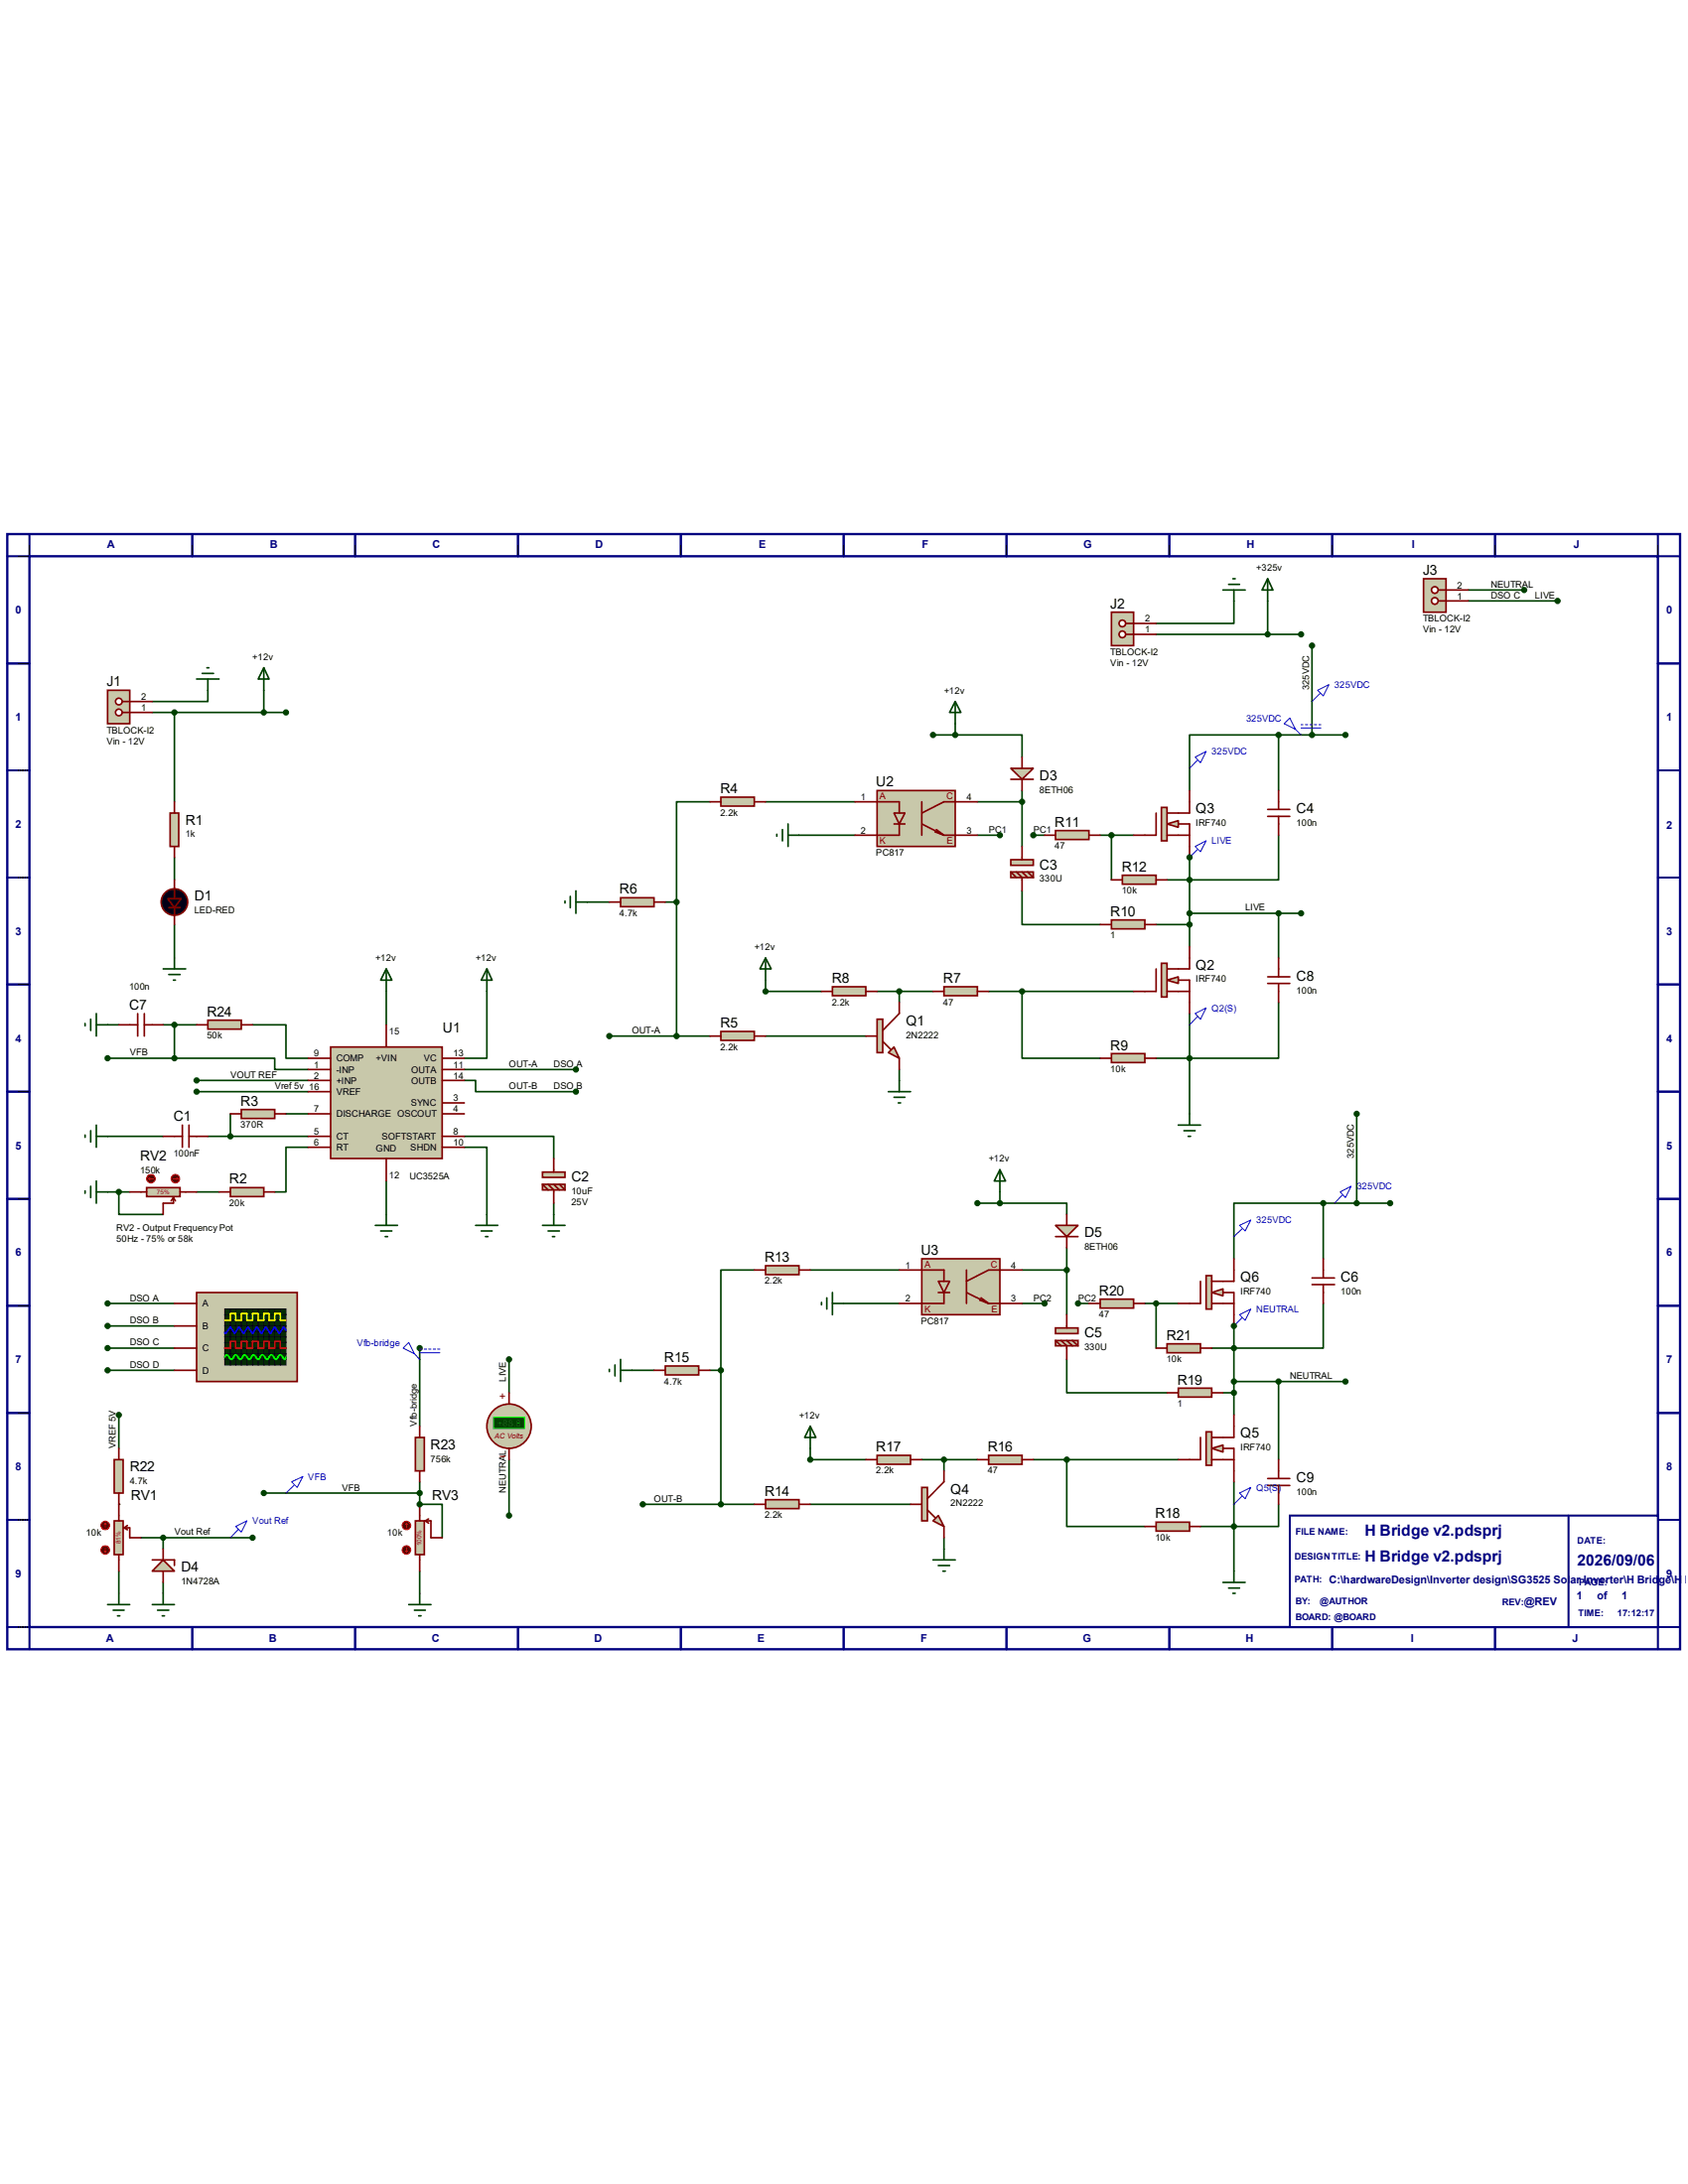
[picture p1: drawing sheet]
<svg xmlns="http://www.w3.org/2000/svg" width="216mm" height="279mm" viewBox="0 0 216 279" stroke-linecap="round" stroke-linejoin="round" font-family="sans-serif">
<path d="M.9 68.3h214v142.7h-214zM3.8 71.2h208.2v137h-208.2z" fill="none" stroke="#000080" stroke-width=".3"/>
<g fill="none" stroke="#000080" stroke-width=".25">
<path d="M3.8 68.3v2.9h-2.9M24.6 68.3v2.9M45.4 68.3v2.9M66.3 68.3v2.9M87.1 68.3v2.9M107.9 68.3v2.9M128.7 68.3v2.9M149.6 68.3v2.9M170.4 68.3v2.9M191.2 68.3v2.9M212 68.3v2.9h2.9M.9 84.9h2.9"/>
<path d="M.9 98.6h2.9M212 84.9h2.9M212 98.6h2.9M.9 112.3h2.9M212 112.3h2.9M.9 125.9h2.9M.9 139.7h2.9M212 125.9h2.9M212 139.7h2.9M.9 153.4h2.9M212 153.4h2.9M.9 167h2.9"/>
<path d="M212 167h2.9M.9 180.8h2.9M.9 194.4h2.9M212 180.8h2.9M212 194.4h2.9M.9 208.2h2.9v2.8M24.6 208.2v2.8M45.4 208.2v2.8M66.3 208.2v2.8M87.1 208.2v2.8M107.9 208.2v2.8M128.7 208.2v2.8"/>
<path d="M149.6 208.2v2.8M170.4 208.2v2.8M191.2 208.2v2.8M214.9 208.2h-2.9v2.8"/>
</g>
<g fill="none" stroke="#000" stroke-width=".13">
<path d="M2.3 71.2h1.4M3.8 69.8v1.2M24.6 69.8v1.2M45.4 69.8l.1 1.2M66.3 69.8v1.2M87.1 69.8v1.2M107.9 69.8v1.2M128.7 69.8l.1 1.2M149.6 69.8v1.2M170.4 69.8v1.2M191.2 69.8l.1 1.2M212 69.8l.1 1.2"/>
<path d="M2.3 84.9h1.4M2.3 98.6h1.4M2.3 112.3h1.4M2.3 125.9h1.4M2.3 139.7h1.4M2.3 153.4h1.4M2.3 167h1.4M2.3 180.8h1.4M2.3 194.4h1.4M2.3 208.2h1.4"/>
</g>
<path d="M165 193.9h47v14.3h-47z" fill="#fff" stroke="#000080" stroke-width=".25"/>
<path d="M200.6 193.9v14.3" fill="none" stroke="#000080" stroke-width=".25"/>
<g fill="none" stroke="#004000" stroke-width=".21">
<path d="M157.8 76.9v2.9h-9.9M162.1 76.9v4.3M187.8 75.5h7.1M187.8 76.9h11.4M19.5 91.1h17.1M22.3 91.1v11.5M26.6 88.3v1.4h-7.1M33.7 88.3v2.8M119.3 94h2.9M122.2 94h8.5v2.9M122.2 92.6v1.4M147.9 81.2h18.5"/>
<path d="M163.5 94h-11.4v7.1M163.5 94h8.6M163.5 94v7.1M167.8 82.6v11.4M22.3 109.7v2.9M22.3 118.3v4.3M75.1 115.4h2.8M85.1 115.4h1.4M86.5 115.4v17.1M90.8 102.6h-4.3v12.8M97.9 102.6h11.4M102.2 106.8h7.1"/>
<path d="M125 106.8h2.9M125 102.6h5.7M130.7 114v4.3h10M130.7 101.1v7.2M132.2 106.8h1.4M140.7 106.8h4.3M142.2 106.8v5.8M147.9 118.3h4.2M152.1 109.7h.1M152.1 109.7v11.4M152.1 116.8h14.3M163.5 106.8v5.8h-14.2"/>
<path d="M163.5 116.8v5.8M13.8 135.4h8.5M13.8 131.1h1.4M20.9 131.1h4.2M22.3 135.4h12.8v1.4h4.3M22.3 131.1v4.3M25.1 139.7h14.3M25.1 138.2h14.3M32.3 131.1h4.3v4.3h2.8M49.4 126.8v4.3M59.4 138.2h1.4v1.5h12.9M59.4 136.8h14.3"/>
<path d="M62.3 126.8v8.6h-2.9M77.9 132.5h12.9M97.9 132.5h12.8M97.9 125.4v1.4h7.2M112.2 126.8h7.1M115 126.8v1.4M115 136.8v1.4M126.4 126.8h18.6M130.7 126.8v8.6h10M152.1 129.7v12.8M163.5 128.2v7.2h-15.6M13.8 145.4h7.1"/>
<path d="M13.8 152.5h2.8M15.2 152.5v2.9h5.7M25.1 152.5h2.9M26.6 145.4h12.8M29.5 142.5v2.9M36.6 142.5h2.8M39.4 146.8h-2.8v5.7h-1.5M49.4 151.1v4.3M59.4 146.8h2.9v8.6M59.4 145.4h11.4v2.8M70.8 153.9v1.5M125 153.9h2.9"/>
<path d="M127.9 153.9h8.5v1.5M127.9 152.5v1.4M136.4 159.6v8.6M169.2 153.9h-11.4v7.1M169.2 153.9h8.6M169.2 153.9v7.1M173.5 142.5v11.4M13.8 166.8h8.5M13.8 169.6h8.5M13.8 172.5h8.5M13.8 175.3h8.5M53.7 172.5v10"/>
<path d="M65.1 173.9v4.3M80.8 175.3h2.9M90.8 175.3h1.4M92.2 175.3v17.1M96.5 162.5h-4.3v12.8M103.6 162.5h11.4M107.9 166.8h7.1M130.7 166.8h2.9M130.7 162.5h5.7M136.4 173.9v4.3h12.9M137.9 166.8h1.4M146.4 166.8h4.3"/>
<path d="M147.9 166.8v5.7M156.4 178.2h1.4M157.8 169.6h.1M157.8 169.6v11.4M157.8 176.7h14.3M163.5 176.7v10M169.2 166.8v5.7h-14.2M15.2 192.4h.1M15.2 181v4.3M18 196.7h14.3M20.9 196.7v1.5M33.7 191h20"/>
<path d="M53.7 192.4h.1M53.7 192.4h2.9v4.3M53.7 189.6v2.8M65.1 186.7v7.2M82.2 192.4h14.3M103.6 192.4h12.9M103.6 185.3v1.4h7.1M117.9 186.7h7.1M120.7 186.7v1.5M120.7 196.7v1.5M132.2 186.7h18.5M136.4 186.7v8.6h10"/>
<path d="M157.8 189.6v11.4M163.5 192.4v2.9h-10M15.2 201v2.8M20.9 202.4v1.4M53.7 201v2.8"/>
</g>
<path d="M42.3 133.9h14.3v14.3h-14.3z" fill="#c8c8aa" stroke="#800000" stroke-width=".21"/>
<g fill="none" stroke="#800000" stroke-width=".21">
<path d="M39.4 135.4h2.9M39.4 136.8h2.9M39.4 138.2h2.9M39.4 139.7h2.9M49.4 131.1v2.8M56.6 135.4h2.8M56.6 136.8h2.8M56.6 138.2h2.8M39.4 146.8h2.9M39.4 145.4h2.9M39.4 142.5h2.9M49.4 148.2v2.9"/>
<path d="M56.6 141.1h2.8M56.6 146.8h2.8M56.6 145.4h2.8M56.6 142.5h2.8"/>
</g>
<path d="M13.8 88.3h2.8v4.3h-2.8z" fill="#c8c8aa" stroke="#800000" stroke-width=".21"/>
<path d="M15.6 91.1h1" fill="none" stroke="#800000" stroke-width=".21"/>
<circle cx="15.2" cy="91.1" r=".42" fill="#fff" stroke="#800000" stroke-width=".21"/>
<path d="M15.6 89.7h1" fill="none" stroke="#800000" stroke-width=".21"/>
<circle cx="15.2" cy="89.7" r=".42" fill="#fff" stroke="#800000" stroke-width=".21"/>
<path d="M16.6 91.1h2.9M16.6 89.7h2.9" fill="none" stroke="#800000" stroke-width=".21"/>
<path d="M21.8 104h1.1v4.3h-1.1z" fill="#c8c8aa" stroke="#800000" stroke-width=".21"/>
<path d="M21.6 116.1h1.4M22.3 102.6v1.4M22.3 108.3v1.4M22.3 112.6v2.4M22.3 116.1v2.2" fill="none" stroke="#800000" stroke-width=".21"/>
<g fill="#000" stroke="#800000" stroke-width=".21">
<path d="M21.5 115h1.7l-.9 1.1z"/>
<circle cx="22.3" cy="115.4" r="1.69"/>
</g>
<g fill="none" stroke="#004000" stroke-width=".21">
<path d="M25.1 86.9h2.9M25.9 86.1h1.4M26.5 85.4h.2M26.6 86.9v1.4M33.7 85.4l.7 1.5h-1.4zM33.7 85.4v2.9M20.9 124h2.8M21.6 124.7h1.4M22.2 125.4h.2M22.3 122.6v1.4M49.4 124l.7 1.4h-1.4zM49.4 124v2.8"/>
<path d="M62.3 124l.6 1.4h-1.3zM62.3 124v2.8M48 156.8h2.8M48.7 157.5h1.4M49.3 158.2h.3M49.4 155.4v1.4"/>
</g>
<g fill="#004000" stroke="#004000" stroke-width=".21">
<circle cx="22.3" cy="91.1" r=".3"/>
<circle cx="36.6" cy="91.1" r=".3"/>
<circle cx="33.7" cy="91.1" r=".3"/>
<circle cx="25.1" cy="139.7" r=".3"/>
</g>
<path d="M29.5 151.9h4.2v1.2h-4.2z" fill="#c8c8aa" stroke="#800000" stroke-width=".21"/>
<path d="M20.9 145.4h2.4M23.3 143.9v2.9M24.2 143.9v2.9M24.2 145.4h2.4M28 152.5h1.5M33.7 152.5h1.4" fill="none" stroke="#800000" stroke-width=".21"/>
<path d="M10.9 145.2v.3M10.9 152.4v.3M11.6 144.7v1.4M11.6 151.8v1.4M12.3 152.5h1.5M12.3 143.9v2.9M12.3 151.1v2.8M12.3 145.4h1.5" fill="none" stroke="#004000" stroke-width=".21"/>
<path d="M25.1 165.4h12.9v11.3h-12.9z" fill="#c8c8aa" stroke="#800000" stroke-width=".21"/>
<path d="M28.7 167.5h7.9v7.1h-7.9z" fill="#003000" stroke="#000" stroke-width=".13"/>
<g fill="none" stroke="#000" stroke-width=".13">
<path d="M28.7 169.6h7.9M28.7 168.2h7.9M28.7 168.9h7.9M28.7 170.3h7.9M28.7 171.7h7.9M28.7 172.5h7.9M28.7 173.2h7.9M28.7 173.9h7.9M28.7 171h7.9M29.5 167.5v7.1M30.1 167.5l.1 7.1M30.9 167.5v7.1"/>
<path d="M31.6 167.5v7.1M32.3 167.5v7.1M33 167.5l.1 7.1M33.7 167.5l.1 7.1M34.4 167.5l.1 7.1M35.1 167.5l.1 7.1M35.9 167.5v7.1"/>
</g>
<path d="M28.7 168.9h.8v-.8h.6v.8h.8v-.8h.7v.8h.7v-.8h.7v.8h.7v-.8h.7v.8h.7v-.8h.8v.8h.7" fill="none" stroke="#ff0" stroke-width=".21"/>
<path d="M28.7 172.5h.8v-.9h.6v.9h.8v-.9h.7v.9h.7v-.9h.7v.9h.7v-.9h.7v.9h.7v-.9h.8v.9h.7" fill="none" stroke="#f00" stroke-width=".21"/>
<path d="M36.6 170.2l-.3-.4-.6 .8-.6-.8-.5 .8-.6-.8-.6 .8-.5-.8-.6 .8-.6-.8-.5 .8-.6-.8-.6 .8-.5-.8-.6 .8-.2-.1" fill="none" stroke="#00f" stroke-width=".21"/>
<path d="M28.7 173.6l.3-.3 .6 .6 .5-.6 .6 .6 .6-.6 .6 .6 .5-.6 .6 .6 .6-.6 .6 .6 .5-.6 .6 .6 .6-.6 .5 .6 .2-.3" fill="none" stroke="#0f0" stroke-width=".21"/>
<path d="M22.3 166.8h2.8M22.3 169.6h2.8M22.3 172.5h2.8M22.3 175.3h2.8" fill="none" stroke="#800000" stroke-width=".21"/>
<g fill="#004000" stroke="#004000" stroke-width=".21">
<circle cx="13.8" cy="166.8" r=".3"/>
<circle cx="13.8" cy="169.6" r=".3"/>
<circle cx="13.8" cy="172.5" r=".3"/>
<circle cx="13.8" cy="175.3" r=".3"/>
</g>
<path d="M18.8 151.9h4.2v1.2h-4.2z" fill="#c8c8aa" stroke="#800000" stroke-width=".21"/>
<path d="M16.6 152.5h2.2M22.2 153.2l.2 .4M22.2 153.2l-.3 .4M22.2 153.2v.7h-1.3v1.5M23 152.5h2.1" fill="none" stroke="#800000" stroke-width=".21"/>
<circle cx="22.4" cy="150.8" r=".55" fill="#400000" stroke="#f00" stroke-width=".13"/>
<path d="M22.2 150.8h.5M22.6 150.6l.1 .2M22.7 150.8l-.1 .1" fill="none" stroke="#f00" stroke-width=".13"/>
<circle cx="19.3" cy="150.8" r=".55" fill="#400000" stroke="#f00" stroke-width=".13"/>
<path d="M19 150.8l.2 .1M19 150.8h.6M19.2 150.6l-.2 .2" fill="none" stroke="#f00" stroke-width=".13"/>
<circle cx="15.2" cy="152.5" r=".3" fill="#004000" stroke="#004000" stroke-width=".21"/>
<path d="M60.8 156.8h2.9M61.6 157.5h1.3M62.1 158.2h.3M62.3 155.4v1.4" fill="none" stroke="#004000" stroke-width=".21"/>
<g fill="#c8c8aa" stroke="#800000" stroke-width=".21">
<path d="M69.4 149.9h2.9v.7h-2.9z"/>
<path d="M69.4 151.5h2.9v.7h-2.9z"/>
</g>
<path d="M69.4 151.5l.7 .7M70.1 151.5l.7 .7v1.7M70.8 148.2v1.7M70.8 151.5l.7 .7M71.5 151.5l.8 .7" fill="none" stroke="#800000" stroke-width=".21"/>
<path d="M69.4 156.8h2.9M70.1 157.5h1.4M70.7 158.2h.3M70.8 155.4v1.4" fill="none" stroke="#004000" stroke-width=".21"/>
<path d="M30.9 141.9h4.2v1.2h-4.2z" fill="#c8c8aa" stroke="#800000" stroke-width=".21"/>
<path d="M29.5 142.5h1.4M35.1 142.5h1.5" fill="none" stroke="#800000" stroke-width=".21"/>
<circle cx="29.5" cy="145.4" r=".3" fill="#004000" stroke="#004000" stroke-width=".21"/>
<g fill="#c8c8aa" stroke="#800000" stroke-width=".21">
<path d="M113.6 134.7l.7-.8 .7 1.5z"/>
<path d="M112.2 130.4h.7v4.3h-.7z"/>
</g>
<path d="M110.7 132.5h1.5M112.9 133.2l1 1M115 128.2v1.5l-2.1 2.1M115 135.4v1.4" fill="none" stroke="#800000" stroke-width=".21"/>
<g fill="#c8c8aa" stroke="#800000" stroke-width=".21">
<path d="M112.2 101.1h10v7.2h-10z"/>
<path d="M114.3 104h1.4l-.7 1.4z"/>
</g>
<path d="M109.3 102.6h5.7v1.4M114.3 105.4h1.4M115 105.4v1.4h-5.7M117.9 102.6v4.2M117.9 105.4l2.8 1.4M119.6 106.4l1.1 .4M119.8 106.1l.9 .7M120.7 106.8h4.3M125 102.6h-4.3l-2.8 1.4" fill="none" stroke="#800000" stroke-width=".21"/>
<path d="M99.4 106.7v.3M100.1 106.1v1.5M100.8 106.8h1.4M100.8 105.4v2.9" fill="none" stroke="#004000" stroke-width=".21"/>
<path d="M92.2 102h4.3v1.1h-4.3z" fill="#c8c8aa" stroke="#800000" stroke-width=".21"/>
<path d="M90.8 102.6h1.4M96.5 102.6h1.4" fill="none" stroke="#800000" stroke-width=".21"/>
<path d="M92.2 132h4.3v1.1h-4.3z" fill="#c8c8aa" stroke="#800000" stroke-width=".21"/>
<path d="M90.8 132.5h1.4M96.5 132.5h1.4" fill="none" stroke="#800000" stroke-width=".21"/>
<path d="M79.4 114.9h4.3v1.1h-4.3z" fill="#c8c8aa" stroke="#800000" stroke-width=".21"/>
<path d="M77.9 115.4h1.5M83.7 115.4h1.4" fill="none" stroke="#800000" stroke-width=".21"/>
<path d="M72.3 115.3v.2M72.9 114.7v1.4M73.7 115.4h1.4M73.7 114v2.8" fill="none" stroke="#004000" stroke-width=".21"/>
<path d="M120.7 126.2h4.3v1.2h-4.3z" fill="#c8c8aa" stroke="#800000" stroke-width=".21"/>
<path d="M119.3 126.8h1.4M125 126.8h1.4" fill="none" stroke="#800000" stroke-width=".21"/>
<path d="M106.5 126.2h4.2v1.2h-4.2z" fill="#c8c8aa" stroke="#800000" stroke-width=".21"/>
<path d="M105.1 126.8h1.4M110.7 126.8h1.5" fill="none" stroke="#800000" stroke-width=".21"/>
<g fill="#004000" stroke="#004000" stroke-width=".21">
<circle cx="86.5" cy="115.4" r=".3"/>
<circle cx="115" cy="126.8" r=".3"/>
<circle cx="97.9" cy="126.8" r=".3"/>
<circle cx="119.3" cy="94" r=".3"/>
</g>
<path d="M97.9 122.6l.7 1.4h-1.4zM97.9 122.6v2.8M113.6 139.7h2.9M115 138.2v1.5M114.3 140.4h1.4M114.9 141.1h.3" fill="none" stroke="#004000" stroke-width=".21"/>
<g fill="#c8c8aa" stroke="#800000" stroke-width=".21">
<path d="M149.3 125.4l1.4-.4v.8z"/>
<path d="M148.5 123.2h.8v4.4h-.8z"/>
</g>
<path d="M147.9 124v2.8h-2.9M149.3 126.8h2.8M150.7 125.4h1.4v4.3M152.1 121.1v2.9h-2.8" fill="none" stroke="#800000" stroke-width=".21"/>
<g fill="#c8c8aa" stroke="#800000" stroke-width=".21">
<path d="M149.3 105.4l1.4-.4v.8z"/>
<path d="M148.5 103.3h.8v4.3h-.8z"/>
</g>
<path d="M147.9 104v2.8h-2.9M149.3 106.8h2.8M150.7 105.4h1.4v4.3M152.1 101.1v2.9h-2.8" fill="none" stroke="#800000" stroke-width=".21"/>
<path d="M142.2 134.8h4.2v1.1h-4.2z" fill="#c8c8aa" stroke="#800000" stroke-width=".21"/>
<path d="M140.7 135.4h1.5M146.4 135.4h1.5" fill="none" stroke="#800000" stroke-width=".21"/>
<circle cx="130.7" cy="126.8" r=".3" fill="#004000" stroke="#004000" stroke-width=".21"/>
<g fill="#c8c8aa" stroke="#800000" stroke-width=".21">
<path d="M129.3 110h2.9v.7h-2.9z"/>
<path d="M129.3 111.5h2.9v.8h-2.9z"/>
</g>
<path d="M129.3 111.5l.7 .8M130 111.5l.7 .8v1.7M130.7 108.3v1.7M130.7 111.5l.7 .8M131.4 111.5l.8 .8" fill="none" stroke="#800000" stroke-width=".21"/>
<path d="M142.2 117.7h4.2v1.1h-4.2z" fill="#c8c8aa" stroke="#800000" stroke-width=".21"/>
<path d="M140.7 118.3h1.5M146.4 118.3h1.5" fill="none" stroke="#800000" stroke-width=".21"/>
<path d="M135 106.3h4.3v1.1h-4.3z" fill="#c8c8aa" stroke="#800000" stroke-width=".21"/>
<path d="M133.6 106.8h1.4M139.3 106.8h1.4" fill="none" stroke="#800000" stroke-width=".21"/>
<path d="M143.6 112h4.3v1.1h-4.3z" fill="#c8c8aa" stroke="#800000" stroke-width=".21"/>
<path d="M142.2 112.6h1.4M147.9 112.6h1.4M162.1 103.5h2.9M162.1 104.4h2.9M163.5 101.1v2.4M163.5 104.4v2.4" fill="none" stroke="#800000" stroke-width=".21"/>
<g fill="#004000" stroke="#004000" stroke-width=".21">
<circle cx="152.1" cy="118.3" r=".3"/>
<circle cx="152.1" cy="112.6" r=".3"/>
<circle cx="142.2" cy="106.8" r=".3"/>
<circle cx="132.2" cy="106.8" r=".3"/>
<circle cx="127.9" cy="106.8" r=".3"/>
<circle cx="152.1" cy="116.8" r=".3"/>
<circle cx="122.2" cy="94" r=".3"/>
<circle cx="163.5" cy="94" r=".3"/>
<circle cx="166.4" cy="116.8" r=".3"/>
<circle cx="172.1" cy="94" r=".3"/>
<circle cx="167.8" cy="94" r=".3"/>
<circle cx="167.8" cy="82.6" r=".3"/>
</g>
<path d="M122.2 89.7l.7 1.4h-1.4zM122.2 89.7v2.9" fill="none" stroke="#004000" stroke-width=".21"/>
<path d="M142.2 78.3h2.8v4.3h-2.8z" fill="#c8c8aa" stroke="#800000" stroke-width=".21"/>
<path d="M144 81.2h1" fill="none" stroke="#800000" stroke-width=".21"/>
<circle cx="143.6" cy="81.2" r=".42" fill="#fff" stroke="#800000" stroke-width=".21"/>
<path d="M144 79.8h1" fill="none" stroke="#800000" stroke-width=".21"/>
<circle cx="143.6" cy="79.8" r=".42" fill="#fff" stroke="#800000" stroke-width=".21"/>
<path d="M145 79.8h2.9M145 81.2h2.9" fill="none" stroke="#800000" stroke-width=".21"/>
<path d="M156.4 75.5h2.9M157.1 74.8h1.4M157.7 74h.3M157.8 75.5v1.4M162.1 74l.7 1.5h-1.4zM162.1 74v2.9" fill="none" stroke="#004000" stroke-width=".21"/>
<g fill="#004000" stroke="#004000" stroke-width=".21">
<circle cx="162.1" cy="81.2" r=".3"/>
<circle cx="166.4" cy="81.2" r=".3"/>
</g>
<path d="M182.1 74h2.9v4.3h-2.9z" fill="#c8c8aa" stroke="#800000" stroke-width=".21"/>
<path d="M183.9 76.9h1.1" fill="none" stroke="#800000" stroke-width=".21"/>
<circle cx="183.5" cy="76.9" r=".42" fill="#fff" stroke="#800000" stroke-width=".21"/>
<path d="M183.9 75.5h1.1" fill="none" stroke="#800000" stroke-width=".21"/>
<circle cx="183.5" cy="75.5" r=".42" fill="#fff" stroke="#800000" stroke-width=".21"/>
<path d="M185 76.9h2.8M185 75.5h2.8" fill="none" stroke="#800000" stroke-width=".21"/>
<g fill="#004000" stroke="#004000" stroke-width=".21">
<circle cx="194.9" cy="75.5" r=".3"/>
<circle cx="199.2" cy="76.9" r=".3"/>
</g>
<g fill="#c8c8aa" stroke="#800000" stroke-width=".21">
<path d="M119.3 194.6l.7-.7 .7 1.4z"/>
<path d="M117.9 190.3h.7v4.3h-.7z"/>
</g>
<path d="M116.5 192.4h1.4M118.6 193.2l1 .9M120.7 188.2v1.4l-2.1 2.1M120.7 195.3v1.4" fill="none" stroke="#800000" stroke-width=".21"/>
<g fill="#c8c8aa" stroke="#800000" stroke-width=".21">
<path d="M117.9 161h10v7.2h-10z"/>
<path d="M120 163.9h1.5l-.8 1.5z"/>
</g>
<path d="M115 162.5h5.7v1.4M120 165.4h1.5M120.7 165.4v1.4h-5.7M123.6 162.5v4.3M123.6 165.4l2.8 1.4M125.3 166.3l1.1 .5M125.5 166l.9 .8M126.4 166.8h4.3M130.7 162.5h-4.3l-2.8 1.4" fill="none" stroke="#800000" stroke-width=".21"/>
<path d="M105.1 166.6v.3M105.7 166v1.5M106.5 166.8h1.4M106.5 165.4v2.8" fill="none" stroke="#004000" stroke-width=".21"/>
<path d="M97.9 161.9h4.3v1.2h-4.3z" fill="#c8c8aa" stroke="#800000" stroke-width=".21"/>
<path d="M96.5 162.5h1.4M102.2 162.5h1.4" fill="none" stroke="#800000" stroke-width=".21"/>
<path d="M97.9 191.9h4.3v1.1h-4.3z" fill="#c8c8aa" stroke="#800000" stroke-width=".21"/>
<path d="M96.5 192.4h1.4M102.2 192.4h1.4" fill="none" stroke="#800000" stroke-width=".21"/>
<path d="M85.1 174.8h4.3v1.1h-4.3z" fill="#c8c8aa" stroke="#800000" stroke-width=".21"/>
<path d="M83.7 175.3h1.4M89.4 175.3h1.4" fill="none" stroke="#800000" stroke-width=".21"/>
<path d="M77.9 175.2v.3M78.7 174.6v1.4M79.4 175.3h1.4M79.4 173.9v2.8" fill="none" stroke="#004000" stroke-width=".21"/>
<path d="M126.4 186.2h4.3v1.1h-4.3z" fill="#c8c8aa" stroke="#800000" stroke-width=".21"/>
<path d="M125 186.7h1.4M130.7 186.7h1.5" fill="none" stroke="#800000" stroke-width=".21"/>
<path d="M112.2 186.2h4.3v1.1h-4.3z" fill="#c8c8aa" stroke="#800000" stroke-width=".21"/>
<path d="M110.7 186.7h1.5M116.5 186.7h1.4" fill="none" stroke="#800000" stroke-width=".21"/>
<g fill="#004000" stroke="#004000" stroke-width=".21">
<circle cx="92.2" cy="175.3" r=".3"/>
<circle cx="120.7" cy="186.7" r=".3"/>
<circle cx="103.6" cy="186.7" r=".3"/>
<circle cx="125" cy="153.9" r=".3"/>
</g>
<path d="M103.6 182.5l.8 1.4h-1.5zM103.6 182.5v2.8M119.3 199.6h2.9M120.7 198.2v1.4M120 200.3h1.5M120.6 201h.3" fill="none" stroke="#004000" stroke-width=".21"/>
<g fill="#c8c8aa" stroke="#800000" stroke-width=".21">
<path d="M155 185.3l1.4-.4v.9z"/>
<path d="M154.3 183.2h.7v4.3h-.7z"/>
</g>
<path d="M153.5 183.9v2.8h-2.8M155 186.7h2.8M156.4 185.3h1.4v4.3M157.8 181v2.9h-2.8" fill="none" stroke="#800000" stroke-width=".21"/>
<g fill="#c8c8aa" stroke="#800000" stroke-width=".21">
<path d="M155 165.4l1.4-.5v.9z"/>
<path d="M154.3 163.2h.7v4.3h-.7z"/>
</g>
<path d="M153.5 163.9v2.9h-2.8M155 166.8h2.8M156.4 165.4h1.4v4.2M157.8 161v2.9h-2.8" fill="none" stroke="#800000" stroke-width=".21"/>
<path d="M147.9 194.7h4.2v1.2h-4.2z" fill="#c8c8aa" stroke="#800000" stroke-width=".21"/>
<path d="M146.4 195.3h1.5M152.1 195.3h1.4" fill="none" stroke="#800000" stroke-width=".21"/>
<circle cx="136.4" cy="186.7" r=".3" fill="#004000" stroke="#004000" stroke-width=".21"/>
<g fill="#c8c8aa" stroke="#800000" stroke-width=".21">
<path d="M135 169.9h2.9v.7h-2.9z"/>
<path d="M135 171.5h2.9v.7h-2.9z"/>
</g>
<path d="M135 171.5l.7 .7M135.7 171.5l.7 .7v1.7M136.4 168.2v1.7M136.4 171.5l.8 .7M137.2 171.5l.7 .7" fill="none" stroke="#800000" stroke-width=".21"/>
<path d="M150.7 177.6h4.3v1.1h-4.3z" fill="#c8c8aa" stroke="#800000" stroke-width=".21"/>
<path d="M149.3 178.2h1.4M155 178.2h1.4" fill="none" stroke="#800000" stroke-width=".21"/>
<path d="M140.7 166.2h4.3v1.1h-4.3z" fill="#c8c8aa" stroke="#800000" stroke-width=".21"/>
<path d="M139.3 166.8h1.4M145 166.8h1.4" fill="none" stroke="#800000" stroke-width=".21"/>
<path d="M149.3 171.9h4.2v1.2h-4.2z" fill="#c8c8aa" stroke="#800000" stroke-width=".21"/>
<path d="M147.9 172.5h1.4M153.5 172.5h1.5M167.8 163.5h2.9M167.8 164.3h2.9M169.2 161v2.5M169.2 164.3v2.5" fill="none" stroke="#800000" stroke-width=".21"/>
<g fill="#004000" stroke="#004000" stroke-width=".21">
<circle cx="157.8" cy="178.2" r=".3"/>
<circle cx="157.8" cy="172.5" r=".3"/>
<circle cx="147.9" cy="166.8" r=".3"/>
<circle cx="137.9" cy="166.8" r=".3"/>
<circle cx="133.6" cy="166.8" r=".3"/>
<circle cx="157.8" cy="176.7" r=".3"/>
<circle cx="127.9" cy="153.9" r=".3"/>
<circle cx="169.2" cy="153.9" r=".3"/>
<circle cx="172.1" cy="176.7" r=".3"/>
<circle cx="177.8" cy="153.9" r=".3"/>
<circle cx="173.5" cy="153.9" r=".3"/>
<circle cx="173.5" cy="142.5" r=".3"/>
<circle cx="86.5" cy="132.5" r=".3"/>
<circle cx="77.9" cy="132.5" r=".3"/>
<circle cx="92.2" cy="192.4" r=".3"/>
<circle cx="82.2" cy="192.4" r=".3"/>
<circle cx="73.7" cy="136.8" r=".3"/>
<circle cx="73.7" cy="139.7" r=".3"/>
</g>
<path d="M127.9 149.6l.7 1.5h-1.4zM127.9 149.6v2.9" fill="none" stroke="#004000" stroke-width=".21"/>
<circle cx="65.1" cy="182.5" r="2.84" fill="#c8c8aa" stroke="#800000" stroke-width=".21"/>
<path d="M64 178.6h.6M64.3 178.3v.6M64 186.3h.6" fill="none" stroke="#800000" stroke-width=".13"/>
<path d="M63.1 181.3h4v1.5h-4z" fill="#004000" stroke="#0f0" stroke-width=".13"/>
<path d="M65.1 178.2v1.4M65.1 185.3v1.4" fill="none" stroke="#800000" stroke-width=".21"/>
<g fill="#004000" stroke="#004000" stroke-width=".21">
<circle cx="65.1" cy="173.9" r=".3"/>
<circle cx="65.1" cy="193.9" r=".3"/>
<circle cx="152.1" cy="135.4" r=".3"/>
<circle cx="157.8" cy="195.3" r=".3"/>
</g>
<path d="M168.5 88.3l1.5-.7-.8 1.4zM168.8 88.7l-1 1" fill="none" stroke="#0000c0" stroke-width=".13"/>
<path d="M150.7 143.9h2.8M151.4 144.7h1.5M152 145.4h.3M152.1 142.5v1.4M156.4 202.4h2.9M157.1 203.2h1.4M157.7 203.8h.3M157.8 201v1.4" fill="none" stroke="#004000" stroke-width=".21"/>
<path d="M14.6 186.7h1.1v4.3h-1.1z" fill="#c8c8aa" stroke="#800000" stroke-width=".21"/>
<path d="M15.2 185.3v1.4M15.2 191v1.4" fill="none" stroke="#800000" stroke-width=".21"/>
<path d="M14.6 194.6h1.1v4.3h-1.1z" fill="#c8c8aa" stroke="#800000" stroke-width=".21"/>
<path d="M15.2 192.4v2.2M15.2 198.9v2.1M15.9 195.5l.4 .2M15.9 195.5h.7v1.2h1.4M16.3 195.2l-.4 .3" fill="none" stroke="#800000" stroke-width=".21"/>
<circle cx="13.5" cy="195.2" r=".55" fill="#400000" stroke="#f00" stroke-width=".13"/>
<path d="M13.5 194.9l-.2 .1M13.5 194.9l.1 .1M13.5 194.9v.6" fill="none" stroke="#f00" stroke-width=".13"/>
<circle cx="13.5" cy="198.3" r=".55" fill="#400000" stroke="#f00" stroke-width=".13"/>
<path d="M13.3 198.4l.2 .2M13.5 198v.6M13.6 198.4l-.1 .2" fill="none" stroke="#f00" stroke-width=".13"/>
<g fill="#004000" stroke="#004000" stroke-width=".21">
<circle cx="15.2" cy="181" r=".3"/>
<circle cx="32.3" cy="196.7" r=".3"/>
</g>
<path d="M13.8 205.3h2.8M14.5 206h1.4M15 206.7h.3M15.2 203.8v1.5" fill="none" stroke="#004000" stroke-width=".21"/>
<path d="M30.1 195.3l1.5-.7-.7 1.4zM30.4 195.7l-.9 1" fill="none" stroke="#0000c0" stroke-width=".13"/>
<path d="M20.9 199.6l1.4 1.4h-2.8z" fill="#c8c8aa" stroke="#800000" stroke-width=".21"/>
<path d="M19.5 199.6h2.8v.7M20.9 198.2v1.4M20.9 201v1.4" fill="none" stroke="#800000" stroke-width=".21"/>
<circle cx="20.9" cy="196.7" r=".3" fill="#004000" stroke="#004000" stroke-width=".21"/>
<path d="M19.5 205.3h2.8M20.2 206h1.4M20.7 206.7h.3M20.9 203.8v1.5" fill="none" stroke="#004000" stroke-width=".21"/>
<path d="M53.1 183.9h1.2v4.3h-1.2z" fill="#c8c8aa" stroke="#800000" stroke-width=".21"/>
<path d="M53.7 182.5v1.4M53.7 188.2v1.4" fill="none" stroke="#800000" stroke-width=".21"/>
<path d="M53.1 194.6h1.2v4.3h-1.2z" fill="#c8c8aa" stroke="#800000" stroke-width=".21"/>
<path d="M53.7 192.4v2.2M53.7 198.9v2.1M54.4 194.6l.4 .3M54.4 194.6h.7v2.1h1.5M54.8 194.3l-.4 .3" fill="none" stroke="#800000" stroke-width=".21"/>
<circle cx="52" cy="195.2" r=".55" fill="#400000" stroke="#f00" stroke-width=".13"/>
<path d="M52 194.9l-.1 .1M52 194.9l.1 .1M52 194.9v.6" fill="none" stroke="#f00" stroke-width=".13"/>
<circle cx="52" cy="198.3" r=".55" fill="#400000" stroke="#f00" stroke-width=".13"/>
<path d="M51.9 198.4l.1 .2M52 198v.6M52.1 198.4l-.1 .2" fill="none" stroke="#f00" stroke-width=".13"/>
<path d="M52.3 205.3h2.8M53 206h1.4M53.6 206.7h.2M53.7 203.8v1.5" fill="none" stroke="#004000" stroke-width=".21"/>
<circle cx="53.7" cy="191" r=".3" fill="#004000" stroke="#004000" stroke-width=".21"/>
<path d="M26.6 130.5h4.3v1.2h-4.3z" fill="#c8c8aa" stroke="#800000" stroke-width=".21"/>
<g fill="none" stroke="#800000" stroke-width=".21">
<path d="M15.2 131.1h2.4M17.6 129.7v2.8M18.5 131.1h2.4M18.5 129.7v2.8M25.1 131.1h1.5M30.9 131.1h1.4M162.1 125h2.9M162.1 125.8h2.9M163.5 122.6v2.4M163.5 125.8v2.4M162.1 190h2.9M162.1 189.1h2.9"/>
<path d="M163.5 186.7v2.4M163.5 190v2.4"/>
</g>
<g fill="#004000" stroke="#004000" stroke-width=".21">
<circle cx="13.8" cy="135.4" r=".3"/>
<circle cx="33.7" cy="191" r=".3"/>
<circle cx="53.7" cy="172.5" r=".3"/>
<circle cx="25.1" cy="138.2" r=".3"/>
<circle cx="22.3" cy="135.4" r=".3"/>
<circle cx="22.3" cy="131.1" r=".3"/>
<circle cx="53.7" cy="192.4" r=".3"/>
<circle cx="163.5" cy="116.8" r=".3"/>
<circle cx="163.5" cy="176.7" r=".3"/>
<circle cx="152.1" cy="109.7" r=".3"/>
<circle cx="157.8" cy="169.6" r=".3"/>
</g>
<g fill="none" stroke="#0000c0" stroke-width=".13">
<path d="M152.9 96.9l1.4-.8-.8 1.5zM153.1 97.3l-1 1M164.3 92.6l.7-.7 .7 1.4zM165.7 93.3l.7 .7M166.4 92.7h.3M166.4 93.1h2.6M167 92.7h.3M167.6 92.7h.2M168.1 92.7h.3M168.7 92.7h.3M152.9 108.3l1.4-.7-.8 1.4zM153.1 108.7l-1 1"/>
<path d="M152.9 129.7l1.4-.8-.8 1.5zM153.1 130.1l-1 1M158.5 156.8l1.5-.7-.7 1.4zM158.8 157.2l-1 1M171.4 152.5l1.4-.7-.7 1.4zM171.7 152.9l-1 1M52.3 171.7l.7 1.5-1.4-.7zM53 173.2l.7 .7M53.7 172.6h.3M53.7 173.1h2.6M54.3 172.6h.3M54.8 172.6h.3"/>
<path d="M55.4 172.6h.3M56 172.6h.3M158.5 168.2l1.5-.7-.7 1.4zM158.8 168.6l-1 1M37.3 189.6l1.4-.7-.7 1.4zM37.6 190l-1 1M158.5 191l1.5-.7-.7 1.4zM158.8 191.4l-1 1"/>
</g>
<path d="M10.9 130.9v.3M11.6 130.4v1.4M12.3 131.1h1.5M12.3 129.7v2.8" fill="none" stroke="#004000" stroke-width=".21"/>
<path d="M129.3 98.3h2.9l-1.5 1.4z" fill="#c8c8aa" stroke="#800000" stroke-width=".21"/>
<path d="M129.3 99.7h2.9M130.7 96.9v1.4M130.7 99.7v1.4" fill="none" stroke="#800000" stroke-width=".21"/>
<circle cx="130.7" cy="102.6" r=".3" fill="#004000" stroke="#004000" stroke-width=".21"/>
<path d="M135 156.8h2.9l-1.5 1.4z" fill="#c8c8aa" stroke="#800000" stroke-width=".21"/>
<path d="M135 158.2h2.9M136.4 155.4v1.4M136.4 158.2v1.4" fill="none" stroke="#800000" stroke-width=".21"/>
<circle cx="136.4" cy="162.5" r=".3" fill="#004000" stroke="#004000" stroke-width=".21"/>
<g font-size="2" fill="#000080">
<text x="174.5" y="196.5">H Bridge v2.pdsprj</text>
<text x="174.5" y="199.8">H Bridge v2.pdsprj</text>
<text x="201.8" y="200.2">2026/09/06</text>
</g>
<g font-size="1.8">
<text x="142" y="77.8">J2</text>
<text x="182" y="73.5">J3</text>
<text x="13.6" y="87.8">J1</text>
<text x="92.1" y="101.5">R4</text>
<text x="112.1" y="100.6">U2</text>
<text x="133" y="99.8">D3</text>
<text x="23.7" y="105.5">R1</text>
<text x="134.9" y="105.8">R11</text>
<text x="153" y="104.1">Q3</text>
<text x="165.8" y="104.1">C4</text>
<text x="133" y="111.2">C3</text>
<text x="143.5" y="111.5">R12</text>
<text x="24.8" y="115.2">D1</text>
<text x="79.2" y="114.3">R6</text>
<text x="142" y="117.2">R10</text>
<text x="106.4" y="125.8">R8</text>
<text x="120.6" y="125.8">R7</text>
<text x="153" y="124">Q2</text>
<text x="165.8" y="125.5">C8</text>
<text x="16.5" y="129.2">C7</text>
<text x="26.5" y="130">R24</text>
<text x="92.1" y="131.4">R5</text>
<text x="115.9" y="131.1">Q1</text>
<text x="56.6" y="132">U1</text>
<text x="142" y="134.3">R9</text>
<text x="22.2" y="143.4">C1</text>
<text x="30.8" y="141.4">R3</text>
<text x="17.9" y="148.4">RV2</text>
<text x="29.3" y="151.4">R2</text>
<text x="73.1" y="151.1">C2</text>
<text x="97.8" y="161.4">R13</text>
<text x="117.8" y="160.6">U3</text>
<text x="138.7" y="158.3">D5</text>
<text x="140.6" y="165.7">R20</text>
<text x="158.7" y="164">Q6</text>
<text x="171.5" y="164">C6</text>
<text x="138.7" y="171.1">C5</text>
<text x="149.2" y="171.4">R21</text>
<text x="85" y="174.2">R15</text>
<text x="150.6" y="177.1">R19</text>
<text x="55.1" y="185.4">R23</text>
<text x="112.1" y="185.7">R17</text>
<text x="126.3" y="185.7">R16</text>
<text x="158.7" y="183.9">Q5</text>
<text x="16.6" y="188.2">R22</text>
<text x="16.7" y="191.9">RV1</text>
<text x="55.2" y="191.9">RV3</text>
<text x="97.8" y="191.4">R14</text>
<text x="121.6" y="191.1">Q4</text>
<text x="165.8" y="189.7">C9</text>
<text x="147.7" y="194.2">R18</text>
<text x="23.2" y="201.1">D4</text>
</g>
<g font-size="1.4" fill="#000080">
<text x="13.7" y="70.1">A</text>
<text x="34.5" y="70.1">B</text>
<text x="55.3" y="70.1">C</text>
<text x="76.2" y="70.1">D</text>
<text x="97" y="70.1">E</text>
<text x="117.9" y="70.1">F</text>
<text x="138.6" y="70.1">G</text>
<text x="159.5" y="70.1">H</text>
<text x="180.6" y="70.1">I</text>
<text x="201.3" y="70.1">J</text>
<text x="1.9" y="78.5">0</text>
<text x="213.1" y="78.5">0</text>
<text x="1.9" y="92.2">1</text>
<text x="213.1" y="92.2">1</text>
<text x="1.9" y="105.9">2</text>
<text x="213.1" y="106.1">2</text>
<text x="1.9" y="119.6">3</text>
<text x="213.1" y="119.6">3</text>
<text x="1.9" y="133.3">4</text>
<text x="213.1" y="133.3">4</text>
<text x="1.9" y="147">5</text>
<text x="213.1" y="147">5</text>
<text x="1.9" y="160.7">6</text>
<text x="213.1" y="160.7">6</text>
<text x="1.9" y="174.4">7</text>
<text x="213.1" y="174.4">7</text>
<text x="1.9" y="188.1">8</text>
<text x="213.1" y="188.1">8</text>
<text x="1.9" y="201.8">9</text>
<text x="170" y="202.6">C:\hardwareDesign\Inverter design\SG3525 Solar Inverter\H Bridge\H Br</text>
<text x="213.1" y="201.8">9</text>
<text x="194.9" y="205.4">@REV</text>
<text x="201.7" y="204.6">1</text>
<text x="204.3" y="204.6">of</text>
<text x="207.4" y="204.6">1</text>
<text x="13.5" y="210.1">A</text>
<text x="34.4" y="210.1">B</text>
<text x="55.2" y="210.1">C</text>
<text x="76" y="210.1">D</text>
<text x="96.9" y="210.1">E</text>
<text x="117.8" y="210.1">F</text>
<text x="138.5" y="210.1">G</text>
<text x="159.3" y="210.1">H</text>
<text x="180.5" y="210.1">I</text>
<text x="201.1" y="210.1">J</text>
</g>
<g font-size="1.2">
<text x="160.7" y="73">+325v</text>
<text x="186.4" y="76.7">1</text>
<text x="186.4" y="75.3">2</text>
<text x="190.7" y="75.1">NEUTRAL</text>
<text x="190.7" y="76.6">DSO C</text>
<text x="196.3" y="76.6">LIVE</text>
<text x="142" y="83.8">TBLOCK-I2</text>
<text x="146.4" y="80.9">1</text>
<text x="146.4" y="79.5">2</text>
<text x="182" y="79.5">TBLOCK-I2</text>
<text x="182" y="80.9">Vin - 12V</text>
<text x="18" y="89.5">2</text>
<text x="32.3" y="84.5">+12v</text>
<text x="120.7" y="88.7">+12v</text>
<text x="142" y="85.2">Vin - 12V</text>
<text x="167.4" y="88.3" transform="rotate(-90 167.4 88.3)">325VDC</text>
<text x="13.6" y="93.8">TBLOCK-I2</text>
<text x="13.6" y="95.2">Vin - 12V</text>
<text x="18" y="90.9">1</text>
<text x="133" y="101.4">8ETH06</text>
<text x="23.7" y="107.1">1k</text>
<text x="92.1" y="104.4">2.2k</text>
<text x="110.1" y="102.4">1</text>
<text x="110.1" y="106.6">2</text>
<text x="123.6" y="102.4">4</text>
<text x="123.6" y="106.6">3</text>
<text x="126.4" y="106.5">PC1</text>
<text x="132.2" y="106.5">PC1</text>
<text x="153" y="105.7">IRF740</text>
<text x="165.8" y="105.7">100n</text>
<text x="112.1" y="109.5">PC817</text>
<text x="133" y="112.8">330U</text>
<text x="134.9" y="108.6">47</text>
<text x="24.8" y="116.8">LED-RED</text>
<text x="79.2" y="117.2">4.7k</text>
<text x="143.5" y="114.3">10k</text>
<text x="159.3" y="116.5">LIVE</text>
<text x="48" y="123">+12v</text>
<text x="60.8" y="123">+12v</text>
<text x="96.5" y="121.5">+12v</text>
<text x="142" y="120.1">1</text>
<text x="153" y="125.6">IRF740</text>
<text x="16.5" y="126.6">100n</text>
<text x="106.4" y="128.6">2.2k</text>
<text x="120.6" y="128.6">47</text>
<text x="165.8" y="127.1">100n</text>
<text x="16.6" y="135">VFB</text>
<text x="26.5" y="132.9">50k</text>
<text x="29.5" y="137.9">VOUT REF</text>
<text x="40.2" y="135.2">9</text>
<text x="40.2" y="136.6">1</text>
<text x="43" y="135.8">COMP</text>
<text x="43" y="137.2">-INP</text>
<text x="48.1" y="135.8">+VIN</text>
<text x="49.8" y="132.3">15</text>
<text x="52.6" y="137.2">OUTA</text>
<text x="54.2" y="135.8">VC</text>
<text x="58" y="135.2">13</text>
<text x="58" y="136.6">11</text>
<text x="65.1" y="136.5">OUT-A</text>
<text x="70.8" y="136.5">DSO A</text>
<text x="80.8" y="132.2">OUT-A</text>
<text x="92.1" y="134.3">2.2k</text>
<text x="115.9" y="132.8">2N2222</text>
<text x="142" y="137.2">10k</text>
<text x="35.1" y="139.3">Vref 5v 16</text>
<text x="40.2" y="142.3">7</text>
<text x="40.2" y="138">2</text>
<text x="43" y="142.9">DISCHARGE OSCOUT</text>
<text x="43" y="138.6">+INP</text>
<text x="43" y="140.1">VREF</text>
<text x="52.5" y="141.5">SYNC</text>
<text x="52.6" y="138.6">OUTB</text>
<text x="58" y="138">14</text>
<text x="58" y="140.9">3</text>
<text x="58" y="142.3">4</text>
<text x="65.1" y="139.3">OUT-B</text>
<text x="70.8" y="139.3">DSO B</text>
<text x="22.2" y="148">100nF</text>
<text x="30.8" y="144.3">370R</text>
<text x="40.2" y="146.6">6</text>
<text x="40.2" y="145.2">5</text>
<text x="43" y="147.2">RT</text>
<text x="43" y="145.8">CT</text>
<text x="48.1" y="147.3">GND</text>
<text x="48.8" y="145.8">SOFTSTART</text>
<text x="52.5" y="147.2">SHDN</text>
<text x="58" y="145.2">8</text>
<text x="58" y="146.6">10</text>
<text x="126.4" y="148.6">+12v</text>
<text x="173.1" y="148.2" transform="rotate(-90 173.1 148.2)">325VDC</text>
<text x="17.9" y="150.1">150k</text>
<text x="29.3" y="154.3">20k</text>
<text x="49.8" y="150.7">12</text>
<text x="52.4" y="150.9">UC3525A</text>
<text x="73.1" y="152.8">10uF</text>
<text x="73.1" y="154.2">25V</text>
<text x="14.9" y="157.5">RV2 - Output Frequency Pot</text>
<text x="14.9" y="158.9">50Hz - 75% or 58k</text>
<text x="138.7" y="159.9">8ETH06</text>
<text x="16.6" y="166.5">DSO A</text>
<text x="25.9" y="167.2">A</text>
<text x="97.8" y="164.3">2.2k</text>
<text x="115.8" y="162.3">1</text>
<text x="115.8" y="166.5">2</text>
<text x="129.3" y="162.3">4</text>
<text x="129.3" y="166.5">3</text>
<text x="132.2" y="166.5">PC2</text>
<text x="137.9" y="166.5">PC2</text>
<text x="158.7" y="165.6">IRF740</text>
<text x="171.5" y="165.6">100n</text>
<text x="16.6" y="169.3">DSO B</text>
<text x="16.6" y="172.1">DSO C</text>
<text x="25.9" y="170.1">B</text>
<text x="25.9" y="172.9">C</text>
<text x="117.8" y="169.4">PC817</text>
<text x="138.7" y="172.8">330U</text>
<text x="140.6" y="168.5">47</text>
<text x="16.6" y="175">DSO D</text>
<text x="25.9" y="175.7">D</text>
<text x="64.7" y="176.7" transform="rotate(-90 64.7 176.7)">LIVE</text>
<text x="85" y="177.1">4.7k</text>
<text x="149.2" y="174.2">10k</text>
<text x="150.6" y="180">1</text>
<text x="165" y="176.4">NEUTRAL</text>
<text x="14.8" y="185.3" transform="rotate(-90 14.8 185.3)">VREF 5V</text>
<text x="53.3" y="182.5" transform="rotate(-90 53.3 182.5)">Vfb-bridge</text>
<text x="102.2" y="181.4">+12v</text>
<text x="158.7" y="185.6">IRF740</text>
<text x="16.6" y="189.9">4.7k</text>
<text x="43.7" y="190.7">VFB</text>
<text x="55.1" y="187">756k</text>
<text x="64.7" y="191" transform="rotate(-90 64.7 191)">NEUTRAL</text>
<text x="112.1" y="188.5">2.2k</text>
<text x="126.3" y="188.5">47</text>
<text x="165.8" y="191.3">100n</text>
<text x="11" y="196.5">10k</text>
<text x="22.3" y="196.4">Vout Ref</text>
<text x="49.5" y="196.5">10k</text>
<text x="83.7" y="192.1">OUT-B</text>
<text x="97.8" y="194.2">2.2k</text>
<text x="121.6" y="192.7">2N2222</text>
<text x="147.7" y="197.1">10k</text>
<text x="23.2" y="202.7">1N4728A</text>
</g>
<g font-size="1.2" fill="#0000c0">
<text x="170.7" y="88">325VDC</text>
<text x="159.4" y="92.3">325VDC</text>
<text x="155" y="96.6">325VDC</text>
<text x="155" y="108">LIVE</text>
<text x="155" y="129.4">Q2(S)</text>
<text x="173.5" y="152.2">325VDC</text>
<text x="160.7" y="156.5">325VDC</text>
<text x="160.7" y="167.9">NEUTRAL</text>
<text x="45.7" y="172.2">Vfb-bridge</text>
<text x="39.4" y="189.3">VFB</text>
<text x="160.7" y="190.7">Q5(S)</text>
<text x="32.3" y="195">Vout Ref</text>
</g>
<g font-size="1.2" fill="#800000">
<text x="112.5" y="102.3">A</text>
<text x="112.5" y="108">K</text>
<text x="121" y="102.3">C</text>
<text x="121.1" y="108">E</text>
<text x="118.2" y="162.2">A</text>
<text x="118.2" y="167.9">K</text>
<text x="126.7" y="162.2">C</text>
<text x="126.8" y="167.9">E</text>
</g>
<text font-size="1.2" fill="#008000" x="63.6" y="182.5">+88.8</text>
<g font-size="1.2" fill="#000080">
<text x="165.7" y="196.4">FILE NAME:</text>
<text x="201.8" y="197.5">DATE:</text>
<text x="165.6" y="202.5">PATH:</text>
<text x="165.6" y="199.5">DESIGN TITLE:</text>
<text x="201.9" y="202.8">PAGE:</text>
<text x="165.7" y="205.2">BY:</text>
<text x="165.7" y="207.2">BOARD: @BOARD</text>
<text x="168.8" y="205.2">@AUTHOR</text>
<text x="192.1" y="205.3">REV:</text>
<text x="201.9" y="206.8">TIME:</text>
<text x="206.8" y="206.8">17:12:17</text>
</g>
<text font-size=".9" fill="#800000" x="63.3" y="184.1">AC Volts</text>
<g font-size=".8" fill="#c00000">
<text x="20.1" y="152.8">75%</text>
<text x="15.5" y="197.5" transform="rotate(-90 15.5 197.5)">81%</text>
<text x="53.9" y="197.8" transform="rotate(-90 53.9 197.8)">100%</text>
</g>
</svg>
